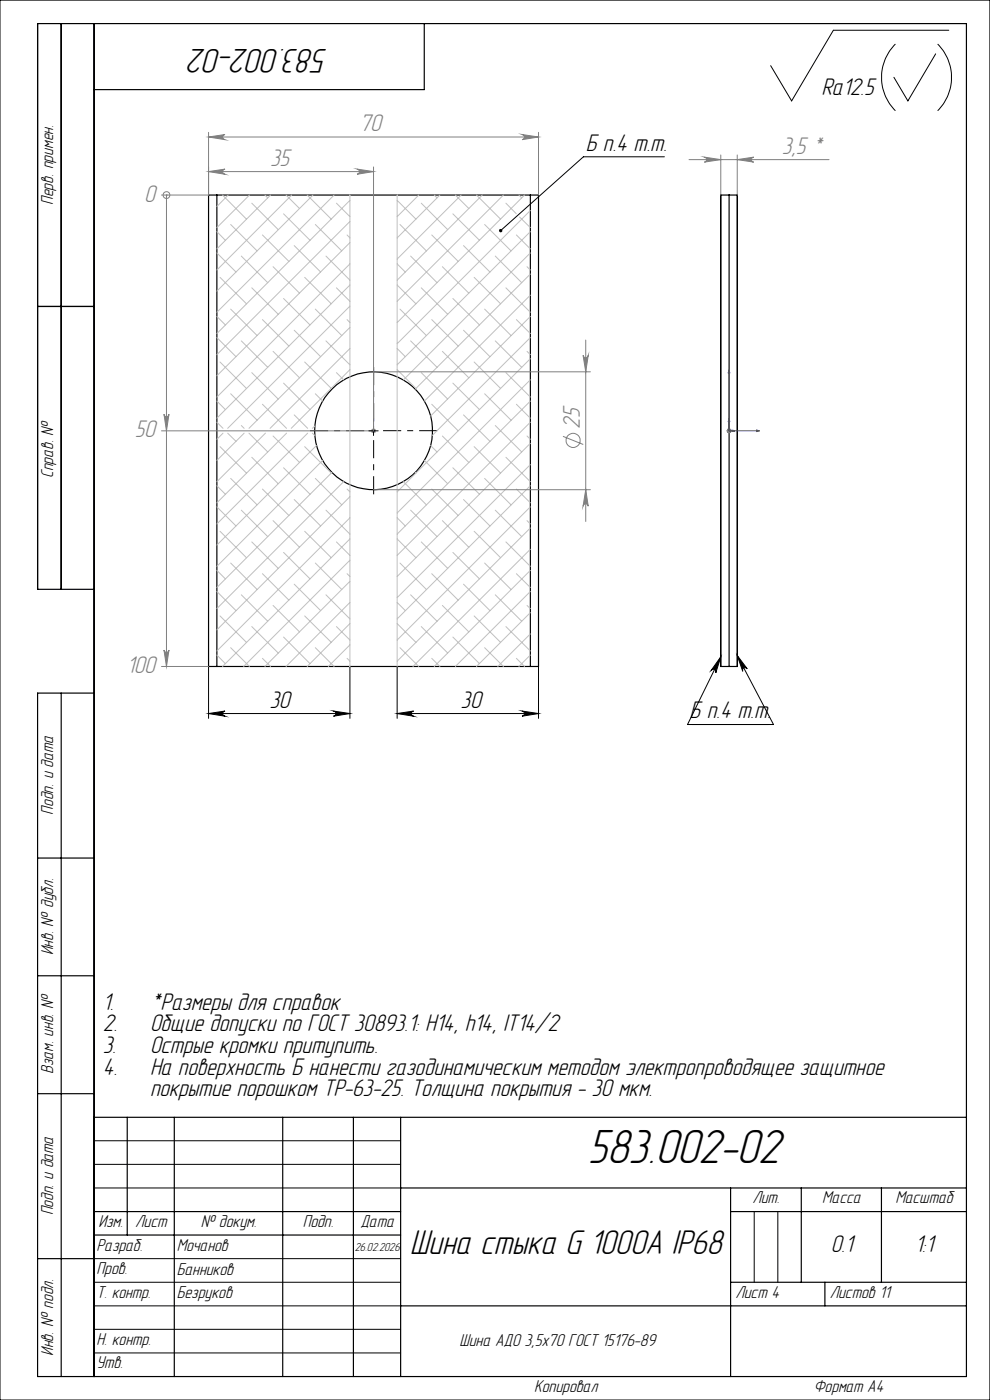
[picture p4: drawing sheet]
<svg xmlns="http://www.w3.org/2000/svg" width="210mm" height="297mm" viewBox="0 0 210 297" stroke-linecap="round" stroke-linejoin="round" font-family="sans-serif">
<g fill="none" stroke="#000" stroke-width=".25">
<path d="M13 5v120M20 5v287M90 5v14h-70M46 41.4h-1.8v100h1.8M46 41.4v100M46 41.4h66.5M112.5 41.4h1.7v100h-1.7M112.5 41.4v100M152.9 41.4h1.8M152.9 41.4v100M154.7 41.4h1.7M154.7 41.4v100"/>
<path d="M156.4 41.4v100M8 65h12M20 125h-12v-120h197v287h-197v-145h12M13 147v145M46 141.4h66.5M152.9 141.4h1.8M154.7 141.4h1.7M8 182h12M8 207h12M8 232h12M20 237h185M27 237v25"/>
<path d="M37 237v55M60 237v55M75 237v55M85 237v55M20 257h65M85 252h120M155 252v40M155 257h50M170 252v20M187 252v20M8 267h12M20 262h65"/>
<path d="M85 277h120M155 272h50M175 272v5"/>
<circle cx="79.2" cy="91.4" r="12.5"/>
</g>
<g fill="none" stroke="#808080" stroke-width=".21">
<path d="M44.2 36.4l3.5-.5a.55 .55 0 0 0-.5 .5 .55 .55 0 0 0 .5 .6zM44.2 29.1l3.5-.6a.55 .55 0 0 0-.5 .6 .55 .55 0 0 0 .5 .5zM44.2 28.1v13.3h-9.9M44.2 36.4h35M44.2 29.1h70M75.7 35.9l3.5 .5-3.5 .6a.55 .55 0 0 0 .5-.6 .55 .55 0 0 0-.5-.5zM79.2 35.4v56.5M110.7 28.5l3.5 .6-3.5 .5a.55 .55 0 0 0 .5-.5 .55 .55 0 0 0-.5-.6zM114.2 28.1v13.3M146.2 33.9h29.7M149.4 33.3l3.5 .6-3.5 .5a.53 .53 0 0 0 .5-.5 .53 .53 0 0 0-.5-.6zM152.9 32.9v8.5"/>
<path d="M156.4 33.9l3.5-.6a.53 .53 0 0 0-.5 .6 .53 .53 0 0 0 .5 .5zM156.4 32.9v8.5M35.3 41.4h.1M35.3 41.4v100M79.2 78.9h46M123.7 75.4a.55 .55 0 0 0 .5 .5 .55 .55 0 0 0 .6-.5l-.6 3.5zM124.2 72.1v38.5M34.3 91.4h45.4M34.8 87.9a.53 .53 0 0 0 .5 .5 .53 .53 0 0 0 .5-.5l-.5 3.5zM78.9 91l.7 .8M79.6 91l-.7 .8M119.4 92.6l4.3 1.7"/>
<path d="M154.1 91.4h1.1M154.3 91l.7 .8M154.7 90.9v1M155 91l-.7 .8M79.2 103.9h46M124.2 103.9l.6 3.5a.55 .55 0 0 0-.6-.5 .55 .55 0 0 0-.5 .5zM34.8 137.9a.53 .53 0 0 0 .5 .5 .53 .53 0 0 0 .5-.5l-.5 3.5zM34.3 141.4h9.9"/>
<circle cx="35.3" cy="41.4" r=".72"/>
<circle cx="121.6" cy="93.4" r="1.51"/>
</g>
<g fill="none" stroke="#000" stroke-width=".21">
<path d="M0 0h210v297h-210zM189.9 9.3a10 10 0 0 0 0 14.2M198.5 11.4l-5.9 10-3-5M198.9 9.3a10 10 0 0 1 0 14.2M201.3 6.4h-24.5l-8.9 15-4.4-7.5M140.9 33.3h-17.1l-17.6 15.6M78.2 91.4h2M79.2 90.4v2M152.9 139.3l-1.1 3.4a.55 .55 0 0 0-.2-.7 .55 .55 0 0 0-.8 .2zM156.4 139.1l2.1 2.8a.55 .55 0 0 0-.7-.2 .55 .55 0 0 0-.2 .7zM156.4 139.1l7.7 14.6h-18.3l7.1-14.4M44.2 151.4l3.5-.6a.55 .55 0 0 0-.5 .6 .55 .55 0 0 0 .5 .5z"/>
<path d="M44.2 141.4v11M44.2 151.4h30M70.7 150.8l3.5 .6-3.5 .5a.55 .55 0 0 0 .5-.5 .55 .55 0 0 0-.5-.6zM74.2 141.4v11M84.2 151.4l3.5-.6a.55 .55 0 0 0-.5 .6 .55 .55 0 0 0 .5 .5zM84.2 151.4h30M84.2 141.4v11M110.7 150.8l3.5 .6-3.5 .5a.55 .55 0 0 0 .5-.5 .55 .55 0 0 0-.5-.6zM114.2 141.4v11M20 242h65M20 247h65M20 252h65"/>
<path d="M160 257v15M165 257v15M20 267h65M20 272h65M20 277h65M20 282h65M20 287h65"/>
</g>
<path d="M79.2 78.4v.7v-.7M79.2 78.4v13M154.7 78.4l.1 .7h-.3zM154.7 78.4v13h6.4M79.2 91.2v.3zM79.2 88.8v.6v-.6M79.2 91.4h.1M154.7 88.8l.1 .6h-.3zM155.3 91.2l.6 .2-.6 .1zM160.5 91.2l.6 .2-.6 .1z" fill="none" stroke="#00f" stroke-width=".21"/>
<path d="M77.3 91.4h-11.5M79.3 89.4v-11.5M79.3 93.4v11.5M81.3 91.4h11.5" fill="none" stroke="#000" stroke-width=".21" stroke-dasharray="15.2 1.3 1.3 1.3" stroke-dashoffset="11.4" stroke-linecap="butt"/>
<g fill="none" stroke="#c0c0c0" stroke-width=".21">
<path d="M46 53.7l4.1 4M46 49.1l1.8 1.9M46.7 58.8l5.6 5.6M47.2 41.4l5.1 5.1M48.4 41.4l-2.4 2.4M48.9 47.6l5.6 5.6M51.2 54.3l5.6 5.7M52.9 41.4l-6.9 6.9M53.4 43.1l5.6 5.6M55.7 49.8l5.6 5.7M56.2 41.4l.6 .6M57.4 41.4l-11.4 11.4"/>
<path d="M57.9 56.6l5.6 5.6M60.1 45.4l5.7 5.6M60.7 41.4l2.8 2.8M61.9 41.4l-15.9 15.9M62.4 52.1l5.6 5.6M64.6 58.8l5.7 5.6M65.2 41.4l5.1 5.1M66.4 41.4l-20.4 20.4M66.9 47.6l5.6 5.6M69.1 54.3l5.1 5.1M70.9 41.4l-24.9 24.8M71.4 43.1l2.8 2.9"/>
<path d="M73.6 49.8l.6 .7M74.2 41.4v.1M74.2 41.4v100M74.2 42.5l-28.2 28.3M74.2 47l-28.2 28.2M74.2 51.5l-28.2 28.2M74.2 56l-28.2 28.2M84.2 41.4v100M84.2 56l1.8 1.7M84.2 42.5l4 4M84.3 41.4l-.1 .1M84.8 47.6l5.7 5.6"/>
<path d="M87.1 54.3l5.6 5.7M88.8 41.4l-4.6 4.6M89.4 43.1l5.6 5.6M91.6 49.8l5.6 5.7M92.1 41.4l.6 .6M93.3 41.4l-9.1 9.1M93.8 56.6l5.6 5.6M96.1 45.4l5.6 5.6M96.6 41.4l2.8 2.8M97.8 41.4l-13.6 13.6M98.3 52.1l5.6 5.6M100.6 58.8l5.6 5.6"/>
<path d="M101.1 41.4l5.1 5.1M102.3 41.4l-18.1 18M102.8 47.6l5.6 5.6M105.1 54.3l5.6 5.7M106.8 41.4l-22.6 22.5M107.3 43.1l2.2 2.2M109.5 49.8l3 3M110.1 41.4l.6 .6M110.2 46l2.3 2.3M111.3 41.4l-27.1 27M111.8 56.6l.7 .7M112.5 49.1l-28.3 28.3"/>
<path d="M112.5 58.1l-24.4 24.4M112.5 44.7l-28.3 28.2M112.5 53.7l-27 26.9M46 71.6l4.1 4.1M46 67.1l1.8 1.8M46.7 76.8l5.6 5.6M48.9 65.6l5.6 5.6M51.2 72.3l5.6 5.6M53.4 79.1l5.6 5.6M53.4 61.1l5.6 5.6M55.7 67.8l5.6 5.6M57.9 74.5l5.6 5.6"/>
<path d="M60.1 63.3l5.7 5.6M62.4 70.1l5.6 5.6M64.6 76.8l5.7 5.6M66.9 65.6l5.6 5.6M69.1 72.3l5.1 5.1M71.4 79.1l1.5 1.5M71.4 61.1l2.8 2.8M73.6 67.8l.6 .6M74.2 60.5l-28.2 28.2M74.2 64.9l-25.9 26M74.2 69.5l-21.4 21.4M74.2 73.9l-16.9 17"/>
<path d="M74.2 78.4l-12.4 12.5M84.2 78.4l4 4M84.2 73.9l1.8 1.8M84.2 60.5l4 3.9M84.8 65.6l5.7 5.6M87.1 72.3l5.6 5.6M89.4 79.1l5.6 5.6M89.4 61.1l5.6 5.6M91.6 67.8l5.6 5.6M93.8 74.5l5.6 5.6M96.1 63.3l5.6 5.6M98.3 70.1l5.6 5.6"/>
<path d="M100.6 76.8l5.6 5.6M102.8 65.6l5.6 5.6M105.1 72.3l5.6 5.6M107.3 79.1l5.2 5.1M107.3 61.1l5.2 5.1M109.5 67.8l3 3M111.8 74.5l.7 .7M112.5 62.6l-22.5 22.5M112.5 67.1l-21.2 21.2M112.5 71.6l-20.8 20.8M112.5 76.1l-28.3 28.2M46 85.1l1.8 1.8"/>
<path d="M46 89.6l1.3 1.3M46.7 94.8l5.6 5.6M47.3 91.9l-1.3 1.3M48.3 91.9l1.8 1.7M48.9 83.5l5.6 5.6M51.2 90.3l.6 .6M51.8 91.9l-5.8 5.8M52.8 91.9l4 4M53.4 97l5.6 5.6M55.7 85.8l5.1 5.1M56.3 91.9l-10.3 10.3M57.9 92.5l5.6 5.6"/>
<path d="M60.1 99.2l5.7 5.6M60.1 81.3l5.7 5.6M60.8 91.9l-14.8 14.8M62.4 88l2.9 2.9M64.6 94.8l5.7 5.6M65.3 91.9l-19.3 19.3M66.3 91.9l.5 .5M66.8 90.4l-.5 .5M66.9 83.5l1.5 1.6M67.1 94.5l-21.1 21.1M68.4 97.7l-22.4 22.5M90 97.7l5 4.9"/>
<path d="M91.3 94.5l1.4 1.4M91.6 85.8l5.6 5.6M93.8 92.5l5.6 5.6M96.1 99.2l5.6 5.6M96.1 81.3l5.6 5.6M98.3 88l5.6 5.6M100.6 94.8l5.6 5.6M102.8 83.5l5.6 5.6M105.1 90.3l5.6 5.6M107.3 97l5.2 5.2M109.5 85.8l3 2.9M111.8 92.5l.7 .7"/>
<path d="M112.5 80.6l-28.3 28.2M112.5 85.1l-28.3 28.2M112.5 89.6l-28.3 28.2M112.5 94l-28.3 28.3M112.5 98.6l-28.3 28.2M46 107.5l4.1 4.1M46 103l1.8 1.8M46.7 112.7l5.6 5.6M48.9 119.4l5.6 5.7M48.9 101.5l5.6 5.6M51.2 108.2l5.6 5.6M53.4 115l5.6 5.6"/>
<path d="M55.7 103.7l5.6 5.7M57.9 110.5l5.6 5.6M60.1 117.2l5.7 5.6M62.4 106l5.6 5.6M64.6 112.7l5.7 5.6M66.9 119.4l5.6 5.7M66.9 101.5l5.6 5.6M69.1 108.2l5.1 5.1M70.4 100.2l-24.4 24.4M71.4 115l2.8 2.8M72.9 102.2l-26.9 26.9M73.6 103.7l.6 .6"/>
<path d="M74.2 105.4l-28.2 28.2M74.2 109.9l-28.2 28.2M74.2 114.3l-27 27.1M74.2 118.8l-22.5 22.6M84.2 114.3l4 4M84.2 109.9l1.8 1.7M84.8 119.4l5.7 5.7M85.5 102.2l5 4.9M87.1 108.2l5.6 5.6M88.1 100.2l.1 .2M89.4 115l5.6 5.6M91.6 103.7l5.6 5.7"/>
<path d="M93.8 110.5l5.6 5.6M96.1 117.2l5.6 5.6M98.3 106l5.6 5.6M100.6 112.7l5.6 5.6M102.8 119.4l5.6 5.7M102.8 101.5l5.6 5.6M105.1 108.2l5.6 5.6M107.3 115l5.2 5.2M109.5 103.7l3 3M111.8 110.5l.7 .7M112.5 103l-28.3 28.3M112.5 107.5l-28.3 28.3"/>
<path d="M112.5 112l-28.3 28.3M112.5 116.5l-24.9 24.9M46 139l1.8 1.8M46 125.5l4.1 4M46 121l1.8 1.8M46.7 130.7l5.6 5.6M48.9 137.4l4 4M51.2 126.2l5.6 5.6M53.4 132.9l5.6 5.6M55.7 139.7l1.7 1.7M55.7 121.7l5.6 5.6M57.9 128.4l5.6 5.7"/>
<path d="M60.1 135.1l5.7 5.7M62.4 123.9l5.6 5.6M64.6 130.7l5.7 5.6M66.9 137.4l4 4M69.1 126.2l5.1 5.1M71.4 132.9l2.8 2.9M73.6 139.7l.6 .6M73.6 121.7l.6 .6M74.2 123.3l-18 18.1M74.2 127.8l-13.5 13.6M74.2 132.3l-9 9.1M74.2 136.8l-4.6 4.6"/>
<path d="M84.2 132.3l4 4M84.2 127.8l1.8 1.7M84.8 137.4l4 4M87.1 126.2l5.6 5.6M89.4 132.9l5.6 5.6M91.6 139.7l1.7 1.7M91.6 121.7l5.6 5.6M93.8 128.4l5.6 5.7M96.1 135.1l5.6 5.7M98.3 123.9l5.6 5.6M100.6 130.7l5.6 5.6M102.8 137.4l4 4"/>
<path d="M105.1 126.2l5.6 5.6M107.3 132.9l5.2 5.2M109.5 139.7l1.8 1.7M109.5 121.7l3 2.9M111.8 128.4l.7 .7M112.5 121l-20.4 20.4M112.5 125.5l-15.9 15.9M112.5 130l-11.4 11.4M112.5 134.5l-6.9 6.9M112.5 139l-2.4 2.4M74.2 141.3v.1"/>
</g>
<g fill="#000">
<path d="M44.2 151.4l3.5-.6a.55 .55 0 0 0-.5 .6 .55 .55 0 0 0 .5 .5zM70.7 150.8l3.5 .6-3.5 .5a.55 .55 0 0 0 .5-.5 .55 .55 0 0 0-.5-.6z"/>
<path d="M84.2 151.4l3.5-.6a.55 .55 0 0 0-.5 .6 .55 .55 0 0 0 .5 .5zM110.7 150.8l3.5 .6-3.5 .5a.55 .55 0 0 0 .5-.5 .55 .55 0 0 0-.5-.6z"/>
</g>
<path d="M34.8 87.9a.53 .53 0 0 0 .5 .5 .53 .53 0 0 0 .5-.5l-.5 3.5zM34.8 137.9a.53 .53 0 0 0 .5 .5 .53 .53 0 0 0 .5-.5l-.5 3.5z" fill="#808080"/>
<g fill="#00f">
<path d="M79.2 91.2v.3zM79.2 78.4v.7z"/>
<path d="M160.5 91.2l.6 .2-.6 .1zM154.7 78.4l.1 .7h-.3zM155.3 91.2l.6 .2-.6 .1zM154.7 88.8l.1 .6h-.3z"/>
<path d="M79.2 91.2v.3zM79.2 88.8v.6z"/>
</g>
<path d="M105.9 48.7v.5l.3-.3-.3 .3a.37 .37 0 0 0 .6 0 .37 .37 0 0 0 0-.5 .37 .37 0 0 0-.6 0zM152.9 139.3l-1.1 3.4a.55 .55 0 0 0-.2-.7 .55 .55 0 0 0-.8 .2zM156.4 139.1l2.1 2.8a.55 .55 0 0 0-.7-.2 .55 .55 0 0 0-.2 .7z" fill="#000"/>
<g fill="#808080">
<path d="M75.7 35.9l3.5 .5-3.5 .6a.55 .55 0 0 0 .5-.6 .55 .55 0 0 0-.5-.5zM44.2 36.4l3.5-.5a.55 .55 0 0 0-.5 .5 .55 .55 0 0 0 .5 .6z"/>
<path d="M44.2 29.1l3.5-.6a.55 .55 0 0 0-.5 .6 .55 .55 0 0 0 .5 .5zM110.7 28.5l3.5 .6-3.5 .5a.55 .55 0 0 0 .5-.5 .55 .55 0 0 0-.5-.6zM149.4 33.3l3.5 .6-3.5 .5a.53 .53 0 0 0 .5-.5 .53 .53 0 0 0-.5-.6zM156.4 33.9l3.5-.6a.53 .53 0 0 0-.5 .6 .53 .53 0 0 0 .5 .5z"/>
<path d="M123.7 75.4a.55 .55 0 0 0 .5 .5 .55 .55 0 0 0 .6-.5l-.6 3.5zM124.2 103.9l.6 3.5a.55 .55 0 0 0-.6-.5 .55 .55 0 0 0-.5 .5z"/>
</g>
<text font-size="10.5" x="124.7" y="246.7">583.002-02</text>
<g font-size="7.5">
<text x="69.5" y="10.5" transform="rotate(-180 69.5 10.5)">583.002-02</text>
<text x="86.9" y="266.1">Шина стыка G 1000A IP68</text>
</g>
<g font-size="5.3">
<text x="174.2" y="20.2">Ra12.5</text>
<text x="124.3" y="32">Б п.4 т.т.</text>
<text x="57.2" y="150.1">30</text>
<text x="97.7" y="150.1">30</text>
<text x="146.3" y="152.4">Б п.4 т.т.</text>
<text x="21.8" y="214.2">1.</text>
<text x="31.8" y="214.2">*Размеры для справок</text>
<text x="21.8" y="218.8">2.</text>
<text x="31.8" y="218.8">Общие допуски по ГОСТ 30893.1: H14, h14, IT14/2</text>
<text x="21.8" y="223.4">3.</text>
<text x="31.8" y="223.4">Острые кромки притупить.</text>
<text x="21.8" y="228">4.</text>
<text x="31.8" y="232.6">покрытие порошком ТР-63-25. Толщина покрытия - 30 мкм.</text>
<text x="31.8" y="228">На поверхность Б нанести газодинамическим методом электропроводящее защитное</text>
<text x="176.2" y="265.6">0.1</text>
<text x="194.2" y="265.6">1:1</text>
</g>
<g font-size="5.3" fill="#808080">
<text x="76.3" y="27.8">70</text>
<text x="57.3" y="35.2">35</text>
<text x="165.8" y="32.6">3,5 *</text>
<text x="30.6" y="42.8">0</text>
<text x="28.6" y="92.8">50</text>
<text x="123" y="90.9" transform="rotate(-90 123 90.9)">25</text>
<text x="26.9" y="142.8">100</text>
</g>
<g font-size="3.8">
<text x="11.3" y="43.5" transform="rotate(-90 11.3 43.5)">Перв. примен.</text>
<text x="11.3" y="101.4" transform="rotate(-90 11.3 101.4)">Справ. №</text>
<text x="11.3" y="172.8" transform="rotate(-90 11.3 172.8)">Подп. и дата</text>
<text x="11.3" y="202.7" transform="rotate(-90 11.3 202.7)">Инв. № дубл.</text>
<text x="11.3" y="227.8" transform="rotate(-90 11.3 227.8)">Взам. инв. №</text>
<text x="11.3" y="257.8" transform="rotate(-90 11.3 257.8)">Подп. и дата</text>
<text x="159.6" y="255.3">Лит.</text>
<text x="174.4" y="255.3">Масса</text>
<text x="189.9" y="255.3">Масштаб</text>
<text x="20.9" y="260.3">Изм.</text>
<text x="28.7" y="260.3">Лист</text>
<text x="42.6" y="260.3">№ докум.</text>
<text x="64.2" y="260.3">Подп.</text>
<text x="76.5" y="260.3">Дата</text>
<text x="20.5" y="265.3">Разраб.</text>
<text x="37.5" y="265.3">Мочанов</text>
<text x="20.5" y="275.3">Т. контр.</text>
<text x="20.5" y="270.3">Пров.</text>
<text x="37.5" y="270.4">Банников</text>
<text x="37.5" y="275.4">Безруков</text>
<text x="156" y="275.3">Лист 4</text>
<text x="176" y="275.3">Листов 11</text>
<text x="11.3" y="287.7" transform="rotate(-90 11.3 287.7)">Инв. № подл.</text>
<text x="20.5" y="285.3">Н. контр.</text>
<text x="97.5" y="285.5">Шина АДО 3,5х70 ГОСТ 15176-89</text>
<text x="20.5" y="290.3">Утв.</text>
<text x="113.3" y="295.3">Копировал</text>
<text x="172.6" y="295.3">Формат А4</text>
</g>
<text font-size="2.6" x="75.3" y="265.4">26.02.2026</text>
</svg>
